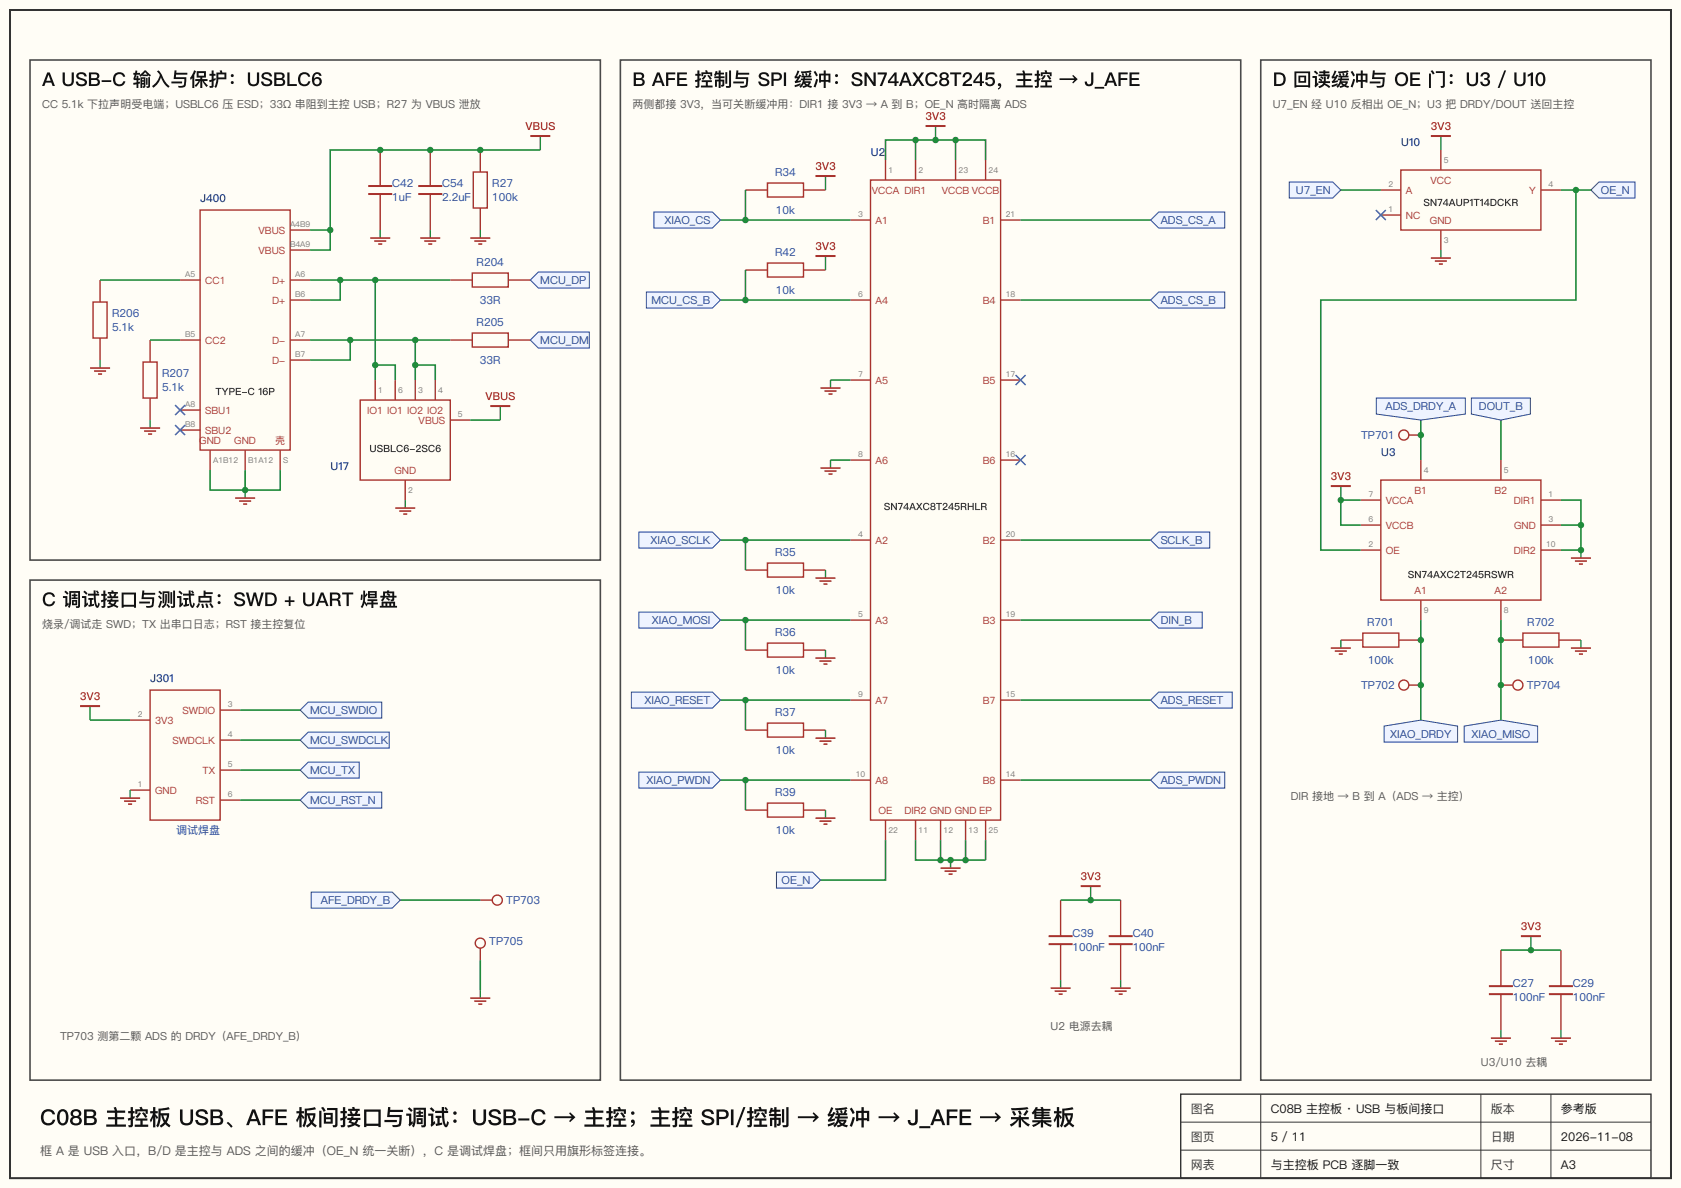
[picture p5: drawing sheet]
<svg xmlns="http://www.w3.org/2000/svg" width="444mm" height="314mm" viewBox="0 0 444 314" stroke-linecap="round" stroke-linejoin="round" font-family="sans-serif">
<path d="M0 0h444.5v314.3h-444.5z" fill="#fffdf6"/>
<path d="M2.6 2.6h439.3v309.1h-439.3z" fill="none" stroke="#333" stroke-width=".53"/>
<path d="M7.9 15.9h150.8v132.3h-150.8z" fill="none" stroke="#4a4a4a" stroke-width=".42"/>
<path d="M52.9 55.6h23.8v63.5h-23.8z" fill="#fffdf4"/>
<g fill="none" stroke="#a8322d" stroke-width=".37">
<path d="M100.5 39.7v9.5M113.8 39.7v9.5M127 39.7v5.8M52.9 55.6h23.8v63.5h-23.8zM100.5 51.3v9.6M113.8 51.3v9.6M125.1 45.5h3.8v9.5h-3.8zM127 55v5.9M47.6 74.1h5.3M76.7 60.9h5.3M76.7 66.1h5.3M76.7 74.1h5.3"/>
<path d="M76.7 79.4h5.3M119.1 74.1h5.8M124.9 72.2h9.5v3.7h-9.5zM134.4 74.1h5.8M47.6 90h5.3M76.7 90h5.3M76.7 95.2h5.3M119.1 90h5.8M124.9 88.1h9.5v3.7h-9.5zM134.4 90h5.8M47.6 108.5h5.3M47.6 113.8h5.3"/>
<path d="M55.6 119.1v5.3M64.8 119.1v5.3M74.1 119.1v5.3"/>
</g>
<path d="M142.9 39.7h-55.6v26.4h-5.3M82 60.9h5.3M82 74.1h37.1M90 74.1v5.3h-8M82 90h37.1M92.6 90v5.2h-10.6" fill="none" stroke="#1f8a3a" stroke-width=".42"/>
<path d="M142.9 36v3.7M100.5 60.9v2.1M113.8 60.9v2.1M127 60.9v2.1" fill="none" stroke="#1f8a3a" stroke-width=".37"/>
<path d="M140.2 36h5.3M97.4 49.2h6.3M97.4 51.3h6.3M110.6 49.2h6.3M110.6 51.3h6.3" fill="none" stroke="#a8322d" stroke-width=".53"/>
<path d="M97.9 63h5.3M99 63.8h3.1M100 64.6h1.1M111.1 63h5.3M112.2 63.8h3.2M113.2 64.6h1.1M124.4 63h5.2M125.4 63.8h3.2M126.5 64.6h1" fill="none" stroke="#a8322d" stroke-width=".42"/>
<path d="M140.2 74.1l2.1-2.1h13.5v4.2h-13.5z" fill="#eef3ff"/>
<path d="M140.2 74.1l2.1-2.1h13.5v4.2h-13.5z" fill="none" stroke="#1d3f9a" stroke-width=".26"/>
<path d="M140.2 90l2.1-2.2h13.5v4.3h-13.5z" fill="#eef3ff"/>
<path d="M140.2 90l2.1-2.2h13.5v4.3h-13.5z" fill="none" stroke="#1d3f9a" stroke-width=".26"/>
<path d="M95.2 105.8h23.9v21.2h-23.9z" fill="#fffdf4"/>
<g fill="none" stroke="#a8322d" stroke-width=".37">
<path d="M24.6 79.9h3.7v9.5h-3.7zM26.5 74.1v5.8M26.5 89.4v5.8M37.8 95.8h3.7v9.5h-3.7zM39.7 90v5.8M39.7 105.3v5.8M95.2 105.8h23.9v21.2h-23.9zM99.2 100.5v5.3M104.5 100.5v5.3M109.8 100.5v5.3M115.1 100.5v5.3M119.1 111.1h5.3"/>
<path d="M107.2 127v5.3"/>
</g>
<path d="M26.5 74.1h21.1M99.2 74.1v26.4M39.7 90h7.9M99.2 96.6h5.3v3.9M109.8 96.6h5.3v3.9M109.8 90v10.5M124.4 111.1h7.9M55.6 124.4v5.2h18.5v-5.2M64.8 124.4v5.2" fill="none" stroke="#1f8a3a" stroke-width=".42"/>
<path d="M26.5 95.2v2.2M39.7 111.1v2.1M132.3 107.4v3.7M64.8 129.6v2.2M107.2 132.3v2.1" fill="none" stroke="#1f8a3a" stroke-width=".37"/>
<path d="M129.6 107.4h5.3" fill="none" stroke="#a8322d" stroke-width=".53"/>
<path d="M23.8 97.4h5.3M24.9 98.2h3.1M25.9 99h1.1M37 113.2h5.3M38.1 114h3.2M39.2 114.8h1M62.2 131.8h5.3M63.2 132.6h3.2M64.3 133.3h1.1M104.5 134.4h5.3M105.6 135.2h3.1M106.6 136h1.1" fill="none" stroke="#a8322d" stroke-width=".42"/>
<path d="M46.3 107.2l2.6 2.6M46.3 112.4l2.6 2.7M48.9 107.2l-2.6 2.6M48.9 112.4l-2.6 2.7" fill="none" stroke="#2050c0" stroke-width=".37"/>
<path d="M7.9 153.5h150.8v132.2h-150.8z" fill="none" stroke="#4a4a4a" stroke-width=".42"/>
<path d="M39.7 182.6h18.5v34.4h-18.5z" fill="#fffdf4"/>
<path d="M34.4 190.5h5.3M39.7 182.6h18.5v34.4h-18.5zM58.2 187.9h5.3M58.2 195.8h5.3M34.4 209h5.3M58.2 203.7h5.3M58.2 211.7h5.3" fill="none" stroke="#a8322d" stroke-width=".37"/>
<path d="M23.8 190.5h10.6M63.5 187.9h15.9" fill="none" stroke="#1f8a3a" stroke-width=".42"/>
<path d="M23.8 186.8v3.7M34.4 209v2.1" fill="none" stroke="#1f8a3a" stroke-width=".37"/>
<path d="M21.2 186.8h5.3" fill="none" stroke="#a8322d" stroke-width=".53"/>
<path d="M31.7 211.1h5.3M32.8 211.9h3.2M33.9 212.7h1" fill="none" stroke="#a8322d" stroke-width=".42"/>
<path d="M79.4 187.9l2.1-2.2h19.4v4.3h-19.4z" fill="#eef3ff"/>
<path d="M79.4 187.9l2.1-2.2h19.4v4.3h-19.4z" fill="none" stroke="#1d3f9a" stroke-width=".26"/>
<path d="M63.5 195.8h15.9" fill="none" stroke="#1f8a3a" stroke-width=".42"/>
<path d="M79.4 195.8l2.1-2.1h21.4v4.2h-21.4z" fill="#eef3ff"/>
<path d="M79.4 195.8l2.1-2.1h21.4v4.2h-21.4z" fill="none" stroke="#1d3f9a" stroke-width=".26"/>
<path d="M63.5 203.7h15.9" fill="none" stroke="#1f8a3a" stroke-width=".42"/>
<path d="M79.4 203.7l2.1-2.1h13.5v4.2h-13.5z" fill="#eef3ff"/>
<path d="M79.4 203.7l2.1-2.1h13.5v4.2h-13.5z" fill="none" stroke="#1d3f9a" stroke-width=".26"/>
<path d="M63.5 211.7h15.9" fill="none" stroke="#1f8a3a" stroke-width=".42"/>
<path d="M79.4 211.7l2.1-2.2h19.4v4.3h-19.4z" fill="#eef3ff"/>
<path d="M79.4 211.7l2.1-2.2h19.4v4.3h-19.4z" fill="none" stroke="#1d3f9a" stroke-width=".26"/>
<g fill="none" stroke="#a8322d" stroke-width=".37">
<path d="M127 238.1h3.2"/>
<circle cx="131.5" cy="238.1" r="1.32"/>
</g>
<path d="M105.8 238.1h21.2" fill="none" stroke="#1f8a3a" stroke-width=".42"/>
<path d="M82.3 236h21.4l2.1 2.1-2.1 2.1h-21.4z" fill="#eef3ff"/>
<path d="M82.3 236h21.4l2.1 2.1-2.1 2.1h-21.4z" fill="none" stroke="#1d3f9a" stroke-width=".26"/>
<g fill="none" stroke="#a8322d" stroke-width=".37">
<path d="M127 250.8v3.2"/>
<circle cx="127" cy="249.5" r="1.32"/>
</g>
<path d="M127 254v7.9" fill="none" stroke="#1f8a3a" stroke-width=".42"/>
<path d="M127 261.9v2.2" fill="none" stroke="#1f8a3a" stroke-width=".37"/>
<path d="M124.4 264.1h5.2M125.4 264.8h3.2M126.5 265.6h1" fill="none" stroke="#a8322d" stroke-width=".42"/>
<path d="M164 15.9h164.1v269.8h-164.1z" fill="none" stroke="#4a4a4a" stroke-width=".42"/>
<path d="M230.2 47.6h34.4v169.4h-34.4z" fill="#fffdf4"/>
<g fill="none" stroke="#a8322d" stroke-width=".37">
<path d="M224.9 58.2h5.3M230.2 47.6h34.4v169.4h-34.4zM234.2 42.3v5.3M242.1 42.3v5.3M252.7 42.3v5.3M260.6 42.3v5.3M264.6 58.2h5.3M224.9 79.4h5.3M264.6 79.4h5.3M224.9 100.5h5.3M264.6 100.5h5.3M224.9 121.7h5.3"/>
<path d="M264.6 121.7h5.3M224.9 142.9h5.3M264.6 142.9h5.3M224.9 164h5.3M264.6 164h5.3M224.9 185.2h5.3M264.6 185.2h5.3M224.9 206.4h5.3M234.2 217v5.2M242.1 217v5.2M248.7 217v5.2M255.3 217v5.2"/>
<path d="M260.6 217v5.2M264.6 206.4h5.3"/>
</g>
<path d="M242.1 37v5.3M252.7 37v5.3M190.5 58.2h34.4M234.2 42.3v-5.3h26.4v5.3" fill="none" stroke="#1f8a3a" stroke-width=".42"/>
<path d="M247.4 33.3v3.7" fill="none" stroke="#1f8a3a" stroke-width=".37"/>
<path d="M244.7 33.3h5.3" fill="none" stroke="#a8322d" stroke-width=".53"/>
<path d="M172.9 56.1h15.5l2.1 2.1-2.1 2.1h-15.5z" fill="#eef3ff"/>
<path d="M172.9 56.1h15.5l2.1 2.1-2.1 2.1h-15.5z" fill="none" stroke="#1d3f9a" stroke-width=".26"/>
<path d="M197.1 50.3h5.8M202.9 48.4h9.6v3.7h-9.6zM212.5 50.3h5.8" fill="none" stroke="#a8322d" stroke-width=".37"/>
<path d="M197.1 50.3v7.9M190.5 79.4h34.4" fill="none" stroke="#1f8a3a" stroke-width=".42"/>
<path d="M218.3 46.6v3.7" fill="none" stroke="#1f8a3a" stroke-width=".37"/>
<path d="M215.6 46.6h5.3" fill="none" stroke="#a8322d" stroke-width=".53"/>
<path d="M170.9 77.3h17.5l2.1 2.1-2.1 2.1h-17.5z" fill="#eef3ff"/>
<path d="M170.9 77.3h17.5l2.1 2.1-2.1 2.1h-17.5z" fill="none" stroke="#1d3f9a" stroke-width=".26"/>
<path d="M197.1 71.4h5.8M202.9 69.6h9.6v3.7h-9.6zM212.5 71.4h5.8" fill="none" stroke="#a8322d" stroke-width=".37"/>
<path d="M197.1 71.4v8M219.6 100.5h5.3M219.6 121.7h5.3M190.5 142.9h34.4" fill="none" stroke="#1f8a3a" stroke-width=".42"/>
<path d="M218.3 67.7v3.7M219.6 100.5v2.2M219.6 121.7v2.1" fill="none" stroke="#1f8a3a" stroke-width=".37"/>
<path d="M215.6 67.7h5.3" fill="none" stroke="#a8322d" stroke-width=".53"/>
<path d="M217 102.7h5.2M218 103.5h3.2M219.1 104.2h1M217 123.8h5.2M218 124.6h3.2M219.1 125.4h1" fill="none" stroke="#a8322d" stroke-width=".42"/>
<path d="M168.9 140.8h19.5l2.1 2.1-2.1 2.1h-19.5z" fill="#eef3ff"/>
<path d="M168.9 140.8h19.5l2.1 2.1-2.1 2.1h-19.5z" fill="none" stroke="#1d3f9a" stroke-width=".26"/>
<path d="M197.1 150.8h5.8M202.9 149h9.6v3.7h-9.6zM212.5 150.8h5.8" fill="none" stroke="#a8322d" stroke-width=".37"/>
<path d="M197.1 142.9v7.9M190.5 164h34.4" fill="none" stroke="#1f8a3a" stroke-width=".42"/>
<path d="M218.3 150.8v2.1" fill="none" stroke="#1f8a3a" stroke-width=".37"/>
<path d="M215.6 152.9h5.3M216.7 153.7h3.2M217.8 154.5h1" fill="none" stroke="#a8322d" stroke-width=".42"/>
<path d="M168.9 161.9h19.5l2.1 2.1-2.1 2.2h-19.5z" fill="#eef3ff"/>
<path d="M168.9 161.9h19.5l2.1 2.1-2.1 2.2h-19.5z" fill="none" stroke="#1d3f9a" stroke-width=".26"/>
<path d="M197.1 172h5.8M202.9 170.1h9.6v3.7h-9.6zM212.5 172h5.8" fill="none" stroke="#a8322d" stroke-width=".37"/>
<path d="M197.1 164v8M190.5 185.2h34.4" fill="none" stroke="#1f8a3a" stroke-width=".42"/>
<path d="M218.3 172v2.1" fill="none" stroke="#1f8a3a" stroke-width=".37"/>
<path d="M215.6 174.1h5.3M216.7 174.9h3.2M217.8 175.7h1" fill="none" stroke="#a8322d" stroke-width=".42"/>
<path d="M167 183.1h21.4l2.1 2.1-2.1 2.1h-21.4z" fill="#eef3ff"/>
<path d="M167 183.1h21.4l2.1 2.1-2.1 2.1h-21.4z" fill="none" stroke="#1d3f9a" stroke-width=".26"/>
<path d="M197.1 193.1h5.8M202.9 191.3h9.6v3.7h-9.6zM212.5 193.1h5.8" fill="none" stroke="#a8322d" stroke-width=".37"/>
<path d="M197.1 185.2v7.9M190.5 206.4h34.4" fill="none" stroke="#1f8a3a" stroke-width=".42"/>
<path d="M218.3 193.1v2.2" fill="none" stroke="#1f8a3a" stroke-width=".37"/>
<path d="M215.6 195.3h5.3M216.7 196.1h3.2M217.8 196.8h1" fill="none" stroke="#a8322d" stroke-width=".42"/>
<path d="M168.9 204.3h19.5l2.1 2.1-2.1 2.1h-19.5z" fill="#eef3ff"/>
<path d="M168.9 204.3h19.5l2.1 2.1-2.1 2.1h-19.5z" fill="none" stroke="#1d3f9a" stroke-width=".26"/>
<path d="M197.1 214.3h5.8M202.9 212.5h9.6v3.7h-9.6zM212.5 214.3h5.8" fill="none" stroke="#a8322d" stroke-width=".37"/>
<path d="M269.9 58.2h34.4M197.1 206.4v7.9" fill="none" stroke="#1f8a3a" stroke-width=".42"/>
<path d="M218.3 214.3v2.1" fill="none" stroke="#1f8a3a" stroke-width=".37"/>
<path d="M215.6 216.4h5.3M216.7 217.2h3.2M217.8 218h1" fill="none" stroke="#a8322d" stroke-width=".42"/>
<path d="M304.3 58.2l2.1-2.1h17.4v4.2h-17.4z" fill="#eef3ff"/>
<path d="M304.3 58.2l2.1-2.1h17.4v4.2h-17.4z" fill="none" stroke="#1d3f9a" stroke-width=".26"/>
<path d="M269.9 79.4h34.4" fill="none" stroke="#1f8a3a" stroke-width=".42"/>
<path d="M304.3 79.4l2.1-2.1h17.4v4.2h-17.4z" fill="#eef3ff"/>
<path d="M304.3 79.4l2.1-2.1h17.4v4.2h-17.4z" fill="none" stroke="#1d3f9a" stroke-width=".26"/>
<path d="M268.6 99.2l2.6 2.7M271.2 99.2l-2.6 2.7M268.6 120.4l2.6 2.6M271.2 120.4l-2.6 2.6" fill="none" stroke="#2050c0" stroke-width=".37"/>
<path d="M269.9 142.9h34.4" fill="none" stroke="#1f8a3a" stroke-width=".42"/>
<path d="M304.3 142.9l2.1-2.1h13.5v4.2h-13.5z" fill="#eef3ff"/>
<path d="M304.3 142.9l2.1-2.1h13.5v4.2h-13.5z" fill="none" stroke="#1d3f9a" stroke-width=".26"/>
<path d="M269.9 164h34.4" fill="none" stroke="#1f8a3a" stroke-width=".42"/>
<path d="M304.3 164l2.1-2.1h11.5v4.3h-11.5z" fill="#eef3ff"/>
<path d="M304.3 164l2.1-2.1h11.5v4.3h-11.5z" fill="none" stroke="#1d3f9a" stroke-width=".26"/>
<path d="M269.9 185.2h34.4" fill="none" stroke="#1f8a3a" stroke-width=".42"/>
<path d="M304.3 185.2l2.1-2.1h19.4v4.2h-19.4z" fill="#eef3ff"/>
<path d="M304.3 185.2l2.1-2.1h19.4v4.2h-19.4z" fill="none" stroke="#1d3f9a" stroke-width=".26"/>
<path d="M269.9 206.4h34.4" fill="none" stroke="#1f8a3a" stroke-width=".42"/>
<path d="M304.3 206.4l2.1-2.1h17.4v4.2h-17.4z" fill="#eef3ff"/>
<path d="M304.3 206.4l2.1-2.1h17.4v4.2h-17.4z" fill="none" stroke="#1d3f9a" stroke-width=".26"/>
<path d="M234.2 222.2v10.6h-17.2M242.1 222.2v5.3h18.5v-5.3M248.7 222.2v5.3M255.3 222.2v5.3" fill="none" stroke="#1f8a3a" stroke-width=".42"/>
<path d="M251.4 227.5v2.2" fill="none" stroke="#1f8a3a" stroke-width=".37"/>
<path d="M248.7 229.7h5.3M249.8 230.5h3.1M250.8 231.2h1.1" fill="none" stroke="#a8322d" stroke-width=".42"/>
<path d="M205.3 230.7h9.5l2.2 2.1-2.2 2.1h-9.5z" fill="#eef3ff"/>
<path d="M205.3 230.7h9.5l2.2 2.1-2.2 2.1h-9.5z" fill="none" stroke="#1d3f9a" stroke-width=".26"/>
<path d="M280.5 238.1v9.5M296.3 238.1v9.5M280.5 249.8v9.5M296.3 249.8v9.5" fill="none" stroke="#a8322d" stroke-width=".37"/>
<path d="M285.7 234.4h5.3M277.3 247.6h6.3M277.3 249.8h6.3M293.2 247.6h6.3M293.2 249.8h6.3" fill="none" stroke="#a8322d" stroke-width=".53"/>
<path d="M280.5 238.1h15.8" fill="none" stroke="#1f8a3a" stroke-width=".42"/>
<path d="M288.4 234.4v3.7M280.5 259.3v2.1M296.3 259.3v2.1" fill="none" stroke="#1f8a3a" stroke-width=".37"/>
<path d="M277.8 261.4h5.3M278.9 262.2h3.1M279.9 263h1.1M293.7 261.4h5.3M294.7 262.2h3.2M295.8 263h1.1" fill="none" stroke="#a8322d" stroke-width=".42"/>
<path d="M333.4 15.9h103.2v269.8h-103.2z" fill="none" stroke="#4a4a4a" stroke-width=".42"/>
<path d="M370.4 45h37.1v15.9h-37.1z" fill="#fffdf4"/>
<path d="M381 39.7v5.3M365.1 50.3h5.3M365.1 56.9h5.3M370.4 45h37.1v15.9h-37.1zM407.5 50.3h5.2M381 60.9v5.2" fill="none" stroke="#a8322d" stroke-width=".37"/>
<path d="M354.5 50.3h10.6" fill="none" stroke="#1f8a3a" stroke-width=".42"/>
<path d="M340.9 48.2h11.5l2.1 2.1-2.1 2.1h-11.5z" fill="#eef3ff"/>
<path d="M340.9 48.2h11.5l2.1 2.1-2.1 2.1h-11.5z" fill="none" stroke="#1d3f9a" stroke-width=".26"/>
<path d="M363.8 55.6l2.6 2.6M366.4 55.6l-2.6 2.6" fill="none" stroke="#2050c0" stroke-width=".37"/>
<path d="M381 36v3.7M381 66.1v2.2" fill="none" stroke="#1f8a3a" stroke-width=".37"/>
<path d="M378.4 36h5.2" fill="none" stroke="#a8322d" stroke-width=".53"/>
<path d="M378.4 68.3h5.2M379.4 69.1h3.2M380.5 69.8h1" fill="none" stroke="#a8322d" stroke-width=".42"/>
<path d="M412.7 50.3h8" fill="none" stroke="#1f8a3a" stroke-width=".42"/>
<path d="M422.8 48.2h9.5v4.2h-9.5l-2.1-2.1z" fill="#eef3ff"/>
<path d="M422.8 48.2h9.5v4.2h-9.5l-2.1-2.1z" fill="none" stroke="#1d3f9a" stroke-width=".26"/>
<path d="M365.1 127h42.4v31.7h-42.4z" fill="#fffdf4"/>
<path d="M359.8 132.3h5.3M359.8 138.9h5.3M365.1 127h42.4v31.7h-42.4zM375.7 121.7v5.3M396.9 121.7v5.3M407.5 132.3h5.2M407.5 138.9h5.2M359.8 145.5h5.3M375.7 158.7v5.3M396.9 158.7v5.3M407.5 145.5h5.2" fill="none" stroke="#a8322d" stroke-width=".37"/>
<path d="M416.7 50.3v29.1h-67.5v66.1h10.6M375.7 111.1v10.6M359.8 132.3h-5.3v6.6h5.3M412.7 132.3h5.3v13.2h-5.3M412.7 138.9h5.3" fill="none" stroke="#1f8a3a" stroke-width=".42"/>
<path d="M354.5 128.6v3.7M418 145.5v2.1" fill="none" stroke="#1f8a3a" stroke-width=".37"/>
<path d="M351.9 128.6h5.3" fill="none" stroke="#a8322d" stroke-width=".53"/>
<path d="M415.4 147.6h5.3M416.5 148.4h3.1M417.5 149.2h1.1" fill="none" stroke="#a8322d" stroke-width=".42"/>
<path d="M363.9 105.3h23.6v4.2l-11.8 1.6-11.8-1.6z" fill="#eef3ff"/>
<path d="M363.9 105.3h23.6v4.2l-11.8 1.6-11.8-1.6z" fill="none" stroke="#1d3f9a" stroke-width=".26"/>
<g fill="none" stroke="#a8322d" stroke-width=".37">
<path d="M372.5 115.1h3.2"/>
<circle cx="371.2" cy="115.1" r="1.32"/>
</g>
<path d="M396.9 111.1v10.6" fill="none" stroke="#1f8a3a" stroke-width=".42"/>
<path d="M389.1 105.3h15.6v4.2l-7.8 1.6-7.8-1.6z" fill="#eef3ff"/>
<path d="M389.1 105.3h15.6v4.2l-7.8 1.6-7.8-1.6z" fill="none" stroke="#1d3f9a" stroke-width=".26"/>
<path d="M375.7 164v26.5" fill="none" stroke="#1f8a3a" stroke-width=".42"/>
<path d="M366 192.1l9.7-1.6 9.7 1.6v4.2h-19.4z" fill="#eef3ff"/>
<path d="M366 192.1l9.7-1.6 9.7 1.6v4.2h-19.4z" fill="none" stroke="#1d3f9a" stroke-width=".26"/>
<path d="M396.9 164v26.5" fill="none" stroke="#1f8a3a" stroke-width=".42"/>
<path d="M387.2 192.1l9.7-1.6 9.7 1.6v4.2h-19.4z" fill="#eef3ff"/>
<path d="M387.2 192.1l9.7-1.6 9.7 1.6v4.2h-19.4z" fill="none" stroke="#1d3f9a" stroke-width=".26"/>
<g fill="none" stroke="#a8322d" stroke-width=".37">
<path d="M354.5 169.3h5.9M360.4 167.5h9.5v3.7h-9.5zM369.9 169.3h5.8M396.9 169.3h5.8M402.7 167.5h9.5v3.7h-9.5zM412.2 169.3h5.8M372.5 181.2h3.2M396.9 181.2h3.1M396.9 251.4v9.5M412.7 251.4v9.5M396.9 263v9.5M412.7 263v9.5"/>
<circle cx="371.2" cy="181.2" r="1.32"/>
<circle cx="401.4" cy="181.2" r="1.32"/>
</g>
<path d="M354.5 169.3v2.1M418 169.3v2.1M404.8 247.6v3.8M396.9 272.5v2.1M412.7 272.5v2.1" fill="none" stroke="#1f8a3a" stroke-width=".37"/>
<path d="M351.9 171.4h5.3M353 172.2h3.1M354 173h1.1M415.4 171.4h5.3M416.5 172.2h3.1M417.5 173h1.1M394.2 274.6h5.3M395.3 275.4h3.2M396.3 276.2h1.1M410.1 274.6h5.3M411.2 275.4h3.1M412.2 276.2h1.1" fill="none" stroke="#a8322d" stroke-width=".42"/>
<path d="M402.2 247.6h5.3M393.7 260.9h6.3M393.7 263h6.3M409.6 260.9h6.3M409.6 263h6.3" fill="none" stroke="#a8322d" stroke-width=".53"/>
<path d="M396.9 251.4h15.8" fill="none" stroke="#1f8a3a" stroke-width=".42"/>
<path d="M312.2 289.5h124.4v22.2h-124.4z" fill="none" stroke="#333" stroke-width=".37"/>
<path d="M312.2 296.9h124.4M333.4 289.5v22.2M391.6 289.5v22.2M410.1 289.5v22.2M312.2 304.3h124.4" fill="none" stroke="#333" stroke-width=".26"/>
<g fill="#1f8a3a">
<circle cx="197.1" cy="58.2" r=".85"/>
<circle cx="197.1" cy="142.9" r=".85"/>
<circle cx="396.9" cy="169.3" r=".85"/>
<circle cx="197.1" cy="206.4" r=".85"/>
<circle cx="418" cy="145.5" r=".85"/>
<circle cx="127" cy="39.7" r=".85"/>
<circle cx="99.2" cy="74.1" r=".85"/>
<circle cx="197.1" cy="185.2" r=".85"/>
<circle cx="418" cy="138.9" r=".85"/>
<circle cx="197.1" cy="79.4" r=".85"/>
<circle cx="100.5" cy="39.7" r=".85"/>
<circle cx="197.1" cy="164" r=".85"/>
<circle cx="375.7" cy="181.2" r=".85"/>
<circle cx="354.5" cy="132.3" r=".85"/>
<circle cx="242.1" cy="37" r=".85"/>
<circle cx="109.8" cy="96.6" r=".85"/>
<circle cx="90" cy="74.1" r=".85"/>
<circle cx="396.9" cy="181.2" r=".85"/>
<circle cx="109.8" cy="90" r=".85"/>
<circle cx="375.7" cy="115.1" r=".85"/>
<circle cx="247.4" cy="37" r=".85"/>
<circle cx="251.4" cy="227.5" r=".85"/>
<circle cx="113.8" cy="39.7" r=".85"/>
<circle cx="416.7" cy="50.3" r=".85"/>
<circle cx="404.8" cy="251.4" r=".85"/>
<circle cx="92.6" cy="90" r=".85"/>
<circle cx="255.3" cy="227.5" r=".85"/>
<circle cx="87.3" cy="60.9" r=".85"/>
<circle cx="288.4" cy="238.1" r=".85"/>
<circle cx="99.2" cy="96.6" r=".85"/>
<circle cx="64.8" cy="129.6" r=".85"/>
<circle cx="375.7" cy="169.3" r=".85"/>
<circle cx="248.7" cy="227.5" r=".85"/>
<circle cx="252.7" cy="37" r=".85"/>
</g>
<text font-size="5.8" fill="#111" x="10.6" y="297.7">C08B 主控板 USB、AFE 板间接口 与调试：USB-C → 主控；主控 SPI/控制 → 缓冲 → J_AFE → 采集板</text>
<g font-size="5" fill="#111">
<text x="11.1" y="22.8">A USB-C 输入与保护：USBLC6</text>
<text x="167.2" y="22.8">B AFE 控制与 SPI 缓冲：SN74AXC8T245，主控 → J_AFE</text>
<text x="336.5" y="22.8">D 回读缓冲与 OE 门：U3 / U10</text>
<text x="11.1" y="160.3">C 调试接口 与测试点：SWD + UART 焊盘</text>
</g>
<g font-size="3.2" fill="#333">
<text x="314.9" y="294.5">图名</text>
<text x="394.2" y="294.5">版本</text>
<text x="314.9" y="301.9">图页</text>
<text x="394.2" y="301.9">日 期</text>
<text x="314.9" y="309.3">网 表</text>
<text x="394.2" y="309.3">尺寸</text>
</g>
<g font-size="3.2" fill="#111">
<text x="336" y="294.5">C08B 主控板 · USB 与板间接口</text>
<text x="412.7" y="294.5">参考版</text>
<text x="336" y="301.9">5 / 11</text>
<text x="412.7" y="301.9">2026-11-08</text>
<text x="336" y="309.3">与主控板 PCB 逐脚一致</text>
<text x="412.7" y="309.3">A3</text>
</g>
<text font-size="3.2" fill="#555" x="10.6" y="305.6">框 A 是 USB 入口 ，B/D 是主控与 ADS 之间的缓冲（OE_N 统一关断），C 是调试焊盘；框间只用旗形标签连接。</text>
<g font-size="2.9" fill="#555">
<text x="11.1" y="28.6">CC 5.1k 下拉声明受电端；USBLC6 压 ESD；33Ω 串阻到主控 USB；R27 为 VBUS 泄放</text>
<text x="167.2" y="28.6">两侧都接 3V3，当可关断缓冲用：DIR1 接 3V3 → A 到 B；OE_N 高时隔离 ADS</text>
<text x="336.5" y="28.6">U7_EN 经 U10 反相出 OE_N；U3 把 DRDY/DOUT 送回主控</text>
<text x="11.1" y="166.2">烧录/调试走 SWD；TX 出串口 日 志；RST 接主控复位</text>
<text x="341.3" y="211.7">DIR 接地 → B 到 A（ADS → 主控）</text>
<text x="15.9" y="275.2">TP703 测第二颗 ADS 的 DRDY（AFE_DRDY_B）</text>
<text x="277.8" y="272.5">U2 电源去耦</text>
<text x="391.6" y="282">U3/U10 去耦</text>
</g>
<g font-size="2.9" fill="#a8322d">
<text x="138.9" y="34.4">VBUS</text>
<text x="244.7" y="31.8">3V3</text>
<text x="378.3" y="34.4">3V3</text>
<text x="215.6" y="45">3V3</text>
<text x="215.6" y="66.1">3V3</text>
<text x="128.3" y="105.8">VBUS</text>
<text x="351.8" y="127">3V3</text>
<text x="21.1" y="185.2">3V3</text>
<text x="285.7" y="232.8">3V3</text>
<text x="402.1" y="246.1">3V3</text>
</g>
<g font-size="2.9" fill="#1d3f9a">
<text x="230.2" y="41.3">U2</text>
<text x="370.4" y="38.6">U10</text>
<text x="205" y="46.6">R34</text>
<text x="52.9" y="53.4">J400</text>
<text x="103.7" y="49.5">C42</text>
<text x="103.7" y="53.2">1uF</text>
<text x="116.9" y="49.5">C54</text>
<text x="116.9" y="53.2">2.2uF</text>
<text x="130.2" y="49.5">R27</text>
<text x="130.2" y="53.2">100k</text>
<text x="342.7" y="51.3">U7_EN</text>
<text x="423.3" y="51.3">OE_N</text>
<text x="175.7" y="59.3">XIAO_CS</text>
<text x="205.2" y="56.6">10k</text>
<text x="306.9" y="59.3">ADS_CS_A</text>
<text x="126" y="70.4">R204</text>
<text x="205" y="67.7">R42</text>
<text x="142.9" y="75.1">MCU_DP</text>
<text x="205.2" y="77.8">10k</text>
<text x="29.6" y="83.9">R206</text>
<text x="126.9" y="80.4">33R</text>
<text x="172.2" y="80.4">MCU_CS_B</text>
<text x="306.9" y="80.4">ADS_CS_B</text>
<text x="29.6" y="87.6">5.1k</text>
<text x="126" y="86.3">R205</text>
<text x="142.9" y="91">MCU_DM</text>
<text x="42.9" y="99.7">R207</text>
<text x="126.9" y="96.3">33R</text>
<text x="42.9" y="103.5">5.1k</text>
<text x="366.4" y="108.5">ADS_DRDY_A</text>
<text x="391.1" y="108.5">DOUT_B</text>
<text x="359.9" y="116.2">TP701</text>
<text x="87.3" y="124.4">U17</text>
<text x="365.1" y="120.7">U3</text>
<text x="172" y="143.9">XIAO_SCLK</text>
<text x="306.9" y="143.9">SCLK_B</text>
<text x="205" y="147.1">R35</text>
<text x="205.2" y="157.2">10k</text>
<text x="172.4" y="165.1">XIAO_MOSI</text>
<text x="306.9" y="165.1">DIN_B</text>
<text x="361.5" y="165.6">R701</text>
<text x="403.9" y="165.6">R702</text>
<text x="205" y="168.3">R36</text>
<text x="205.2" y="178.3">10k</text>
<text x="361.7" y="175.7">100k</text>
<text x="404.1" y="175.7">100k</text>
<text x="39.7" y="180.4">J301</text>
<text x="359.9" y="182.3">TP702</text>
<text x="403.8" y="182.3">TP704</text>
<text x="82" y="188.9">MCU_SWDIO</text>
<text x="170.4" y="186.3">XIAO_RESET</text>
<text x="205" y="189.4">R37</text>
<text x="306.9" y="186.3">ADS_RESET</text>
<text x="82" y="196.8">MCU_SWDCLK</text>
<text x="367.6" y="195.3">XIAO_DRDY</text>
<text x="389.1" y="195.3">XIAO_MISO</text>
<text x="205.2" y="199.5">10k</text>
<text x="82" y="204.8">MCU_TX</text>
<text x="171" y="207.4">XIAO_PWDN</text>
<text x="306.9" y="207.4">ADS_PWDN</text>
<text x="82" y="212.7">MCU_RST_N</text>
<text x="205" y="210.6">R39</text>
<text x="46.6" y="220.7">调试焊盘</text>
<text x="205.2" y="220.7">10k</text>
<text x="206.7" y="233.9">OE_N</text>
<text x="84.9" y="239.2">AFE_DRDY_B</text>
<text x="133.9" y="239.2">TP703</text>
<text x="129.4" y="250">TP705</text>
<text x="283.6" y="247.9">C39</text>
<text x="283.6" y="251.6">100nF</text>
<text x="299.5" y="247.9">C40</text>
<text x="299.5" y="251.6">100nF</text>
<text x="400" y="261.1">C27</text>
<text x="415.9" y="261.1">C29</text>
<text x="400" y="264.8">100nF</text>
<text x="415.9" y="264.8">100nF</text>
</g>
<g font-size="2.6" fill="#a8322d">
<text x="230.5" y="51.3">VCCA DIR1</text>
<text x="249" y="51.3">VCCB VCCB</text>
<text x="371.7" y="51.3">A</text>
<text x="378.2" y="48.7">VCC</text>
<text x="404.4" y="51.3">Y</text>
<text x="231.5" y="59.3">A1</text>
<text x="259.9" y="59.3">B1</text>
<text x="371.7" y="57.9">NC</text>
<text x="378.1" y="59.3">GND</text>
<text x="68.4" y="61.9">VBUS</text>
<text x="68.4" y="67.2">VBUS</text>
<text x="54.2" y="75.1">CC1</text>
<text x="71.9" y="75.1">D+</text>
<text x="71.9" y="80.4">D+</text>
<text x="231.5" y="80.4">A4</text>
<text x="259.9" y="80.4">B4</text>
<text x="54.2" y="91">CC2</text>
<text x="71.9" y="91">D-</text>
<text x="71.9" y="96.3">D-</text>
<text x="231.5" y="101.6">A5</text>
<text x="259.9" y="101.6">B5</text>
<text x="54.2" y="109.5">SBU1</text>
<text x="97.1" y="109.5">IO1 IO1 IO2 IO2</text>
<text x="110.7" y="112.2">VBUS</text>
<text x="52.7" y="117.5">GND</text>
<text x="54.2" y="114.8">SBU2</text>
<text x="61.9" y="117.5">GND</text>
<text x="72.8" y="117.5">壳</text>
<text x="104.3" y="125.4">GND</text>
<text x="231.5" y="122.8">A6</text>
<text x="259.9" y="122.8">B6</text>
<text x="374" y="130.7">B1</text>
<text x="395.2" y="130.7">B2</text>
<text x="366.4" y="133.3">VCCA</text>
<text x="400.3" y="133.3">DIR1</text>
<text x="231.5" y="143.9">A2</text>
<text x="259.9" y="143.9">B2</text>
<text x="366.4" y="140">VCCB</text>
<text x="400.4" y="140">GND</text>
<text x="366.4" y="146.6">OE</text>
<text x="400.3" y="146.6">DIR2</text>
<text x="374" y="157.2">A1</text>
<text x="395.2" y="157.2">A2</text>
<text x="231.5" y="165.1">A3</text>
<text x="259.9" y="165.1">B3</text>
<text x="41" y="191.6">3V3</text>
<text x="48.2" y="188.9">SWDIO</text>
<text x="231.5" y="186.3">A7</text>
<text x="259.9" y="186.3">B7</text>
<text x="45.6" y="196.8">SWDCLK</text>
<text x="53.6" y="204.8">TX</text>
<text x="231.5" y="207.4">A8</text>
<text x="259.9" y="207.4">B8</text>
<text x="41" y="210.1">GND</text>
<text x="51.8" y="212.7">RST</text>
<text x="232.3" y="215.4">OE</text>
<text x="239.2" y="215.4">DIR2 GND GND EP</text>
</g>
<g font-size="2.6" fill="#333">
<text x="376.4" y="54.5">SN74AUP1T14DCKR</text>
<text x="57" y="104.5">TYPE-C 16P</text>
<text x="97.6" y="119.6">USBLC6-2SC6</text>
<text x="233.7" y="134.9">SN74AXC8T245RHLR</text>
<text x="372.2" y="152.9">SN74AXC2T245RSWR</text>
</g>
<g font-size="2.1" fill="#777">
<text x="234.9" y="45.8">1</text>
<text x="242.9" y="45.8">2</text>
<text x="253.5" y="45.8">23</text>
<text x="261.4" y="45.8">24</text>
<text x="381.8" y="43.1">5</text>
<text x="367.1" y="49.5">2</text>
<text x="409.5" y="49.5">4</text>
<text x="226.9" y="57.4">3</text>
<text x="266" y="57.4">21</text>
<text x="367.1" y="56.1">1</text>
<text x="76.7" y="60.1">A4B9</text>
<text x="76.7" y="65.4">B4A9</text>
<text x="381.8" y="64.3">3</text>
<text x="48.9" y="73.3">A5</text>
<text x="78" y="73.3">A6</text>
<text x="78" y="78.6">B6</text>
<text x="226.9" y="78.6">6</text>
<text x="266" y="78.6">18</text>
<text x="48.9" y="89.2">B5</text>
<text x="78" y="89.2">A7</text>
<text x="78" y="94.5">B7</text>
<text x="226.9" y="99.7">7</text>
<text x="266" y="99.7">17</text>
<text x="48.9" y="107.7">A8</text>
<text x="100" y="104">1</text>
<text x="105.3" y="104">6</text>
<text x="110.6" y="104">3</text>
<text x="115.9" y="104">4</text>
<text x="48.9" y="113">B8</text>
<text x="121.1" y="110.3">5</text>
<text x="56.4" y="122.5">A1B12</text>
<text x="65.6" y="122.5">B1A12</text>
<text x="74.9" y="122.5">S</text>
<text x="226.9" y="120.9">8</text>
<text x="266" y="120.9">16</text>
<text x="376.5" y="125.1">4</text>
<text x="397.7" y="125.1">5</text>
<text x="107.9" y="130.4">2</text>
<text x="361.8" y="131.5">7</text>
<text x="409.5" y="131.5">1</text>
<text x="226.9" y="142.1">4</text>
<text x="266" y="142.1">20</text>
<text x="361.8" y="138.1">6</text>
<text x="409.5" y="138.1">3</text>
<text x="361.8" y="144.7">2</text>
<text x="408.8" y="144.7">10</text>
<text x="226.9" y="163.2">5</text>
<text x="266" y="163.2">19</text>
<text x="376.5" y="162.2">9</text>
<text x="397.7" y="162.2">8</text>
<text x="226.9" y="184.4">9</text>
<text x="266" y="184.4">15</text>
<text x="36.4" y="189.7">2</text>
<text x="60.2" y="187.1">3</text>
<text x="60.2" y="195">4</text>
<text x="60.2" y="202.9">5</text>
<text x="36.4" y="208.2">1</text>
<text x="226.3" y="205.6">10</text>
<text x="266" y="205.6">14</text>
<text x="60.2" y="210.9">6</text>
<text x="234.9" y="220.4">22</text>
<text x="242.9" y="220.4">11</text>
<text x="249.5" y="220.4">12</text>
<text x="256.1" y="220.4">13</text>
<text x="261.4" y="220.4">25</text>
</g>
</svg>
